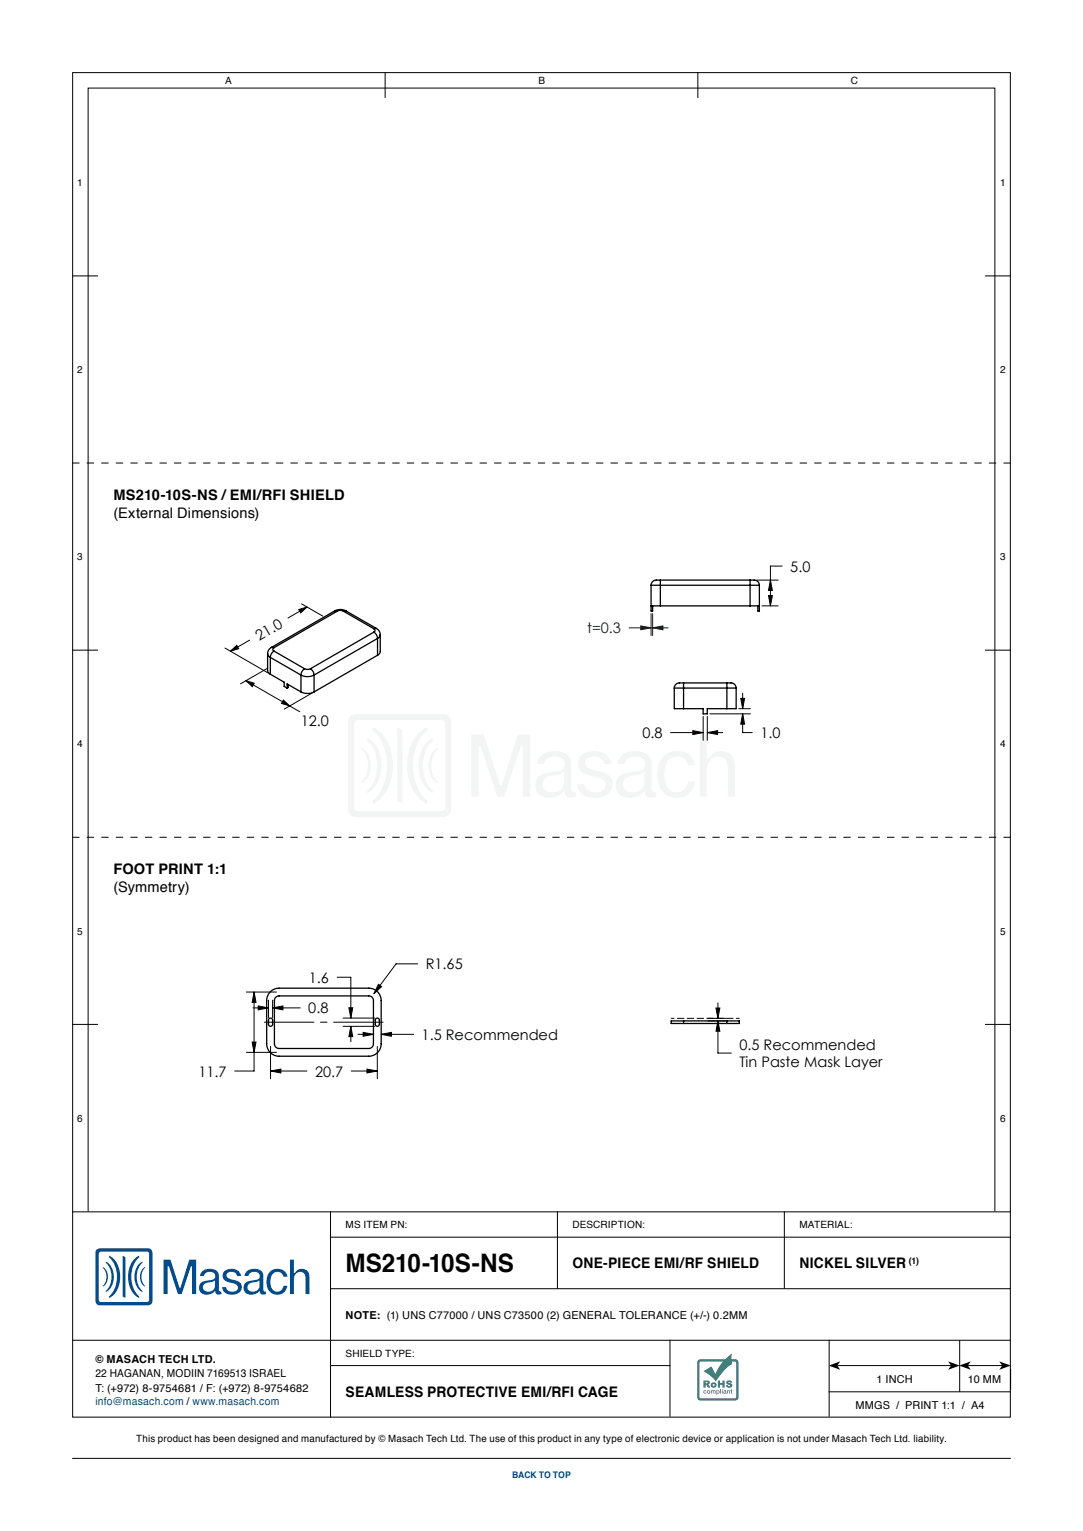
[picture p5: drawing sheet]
<svg xmlns="http://www.w3.org/2000/svg" width="210mm" height="297mm" viewBox="0 0 210 297" stroke-linecap="round" stroke-linejoin="round" font-family="sans-serif">
<path d="M14 89.8h182M14 162.4h182" fill="none" stroke="#000" stroke-width=".19" stroke-dasharray="1.4 1.4" stroke-linecap="butt"/>
<g fill="none" stroke="#000" stroke-width=".19">
<path d="M14.1 14.1h181.8v260.8h-181.8zM14 53.5h5M191 53.5h5M14 126.1h5M191 126.1h5M14 198.7h5M191 198.7h5M14 235.1h182M17.1 235v-217.9h175.8v217.9M108.1 235v15M152.1 235v15M14 260h182"/>
<path d="M64 250h132M64 240h132M129.9 259.9v14.9M160.8 259.9v14.9M186.1 260v10M64 264.9h66M160.7 270h35.3M162.4 264.9h22M187.7 264.9h6.6M14 282.9h182"/>
</g>
<path d="M160.7 264.9l2.2-.8-.5 .8 .5 .8zM186 264.9l2.2-.8-.5 .8 .5 .8zM183.9 264.1l2.2 .8-2.2 .8 .5-.8zM193.8 264.1l2.2 .8-2.2 .8 .5-.8z" fill="#000"/>
<g fill="#357d58">
<path d="M136.4 266l1.6-.9 .7 1.5a8.3 8.3 0 0 1 3.2-4 2.99 2.99 0 0 0 .1 2 9.5 9.5 0 0 0-3.2 3.4l-1.1-1.1z"/>
<path d="M139.2 267.8h.4v.5h.5v-.5h.4v1.4h-.4v-.6h-.5v.6h-.4z"/>
<path d="M141 267.9l.4-.1a.46 .46 0 0 1 .6 .4h-.4l-.2-.2-.2 .2a.55 .55 0 0 1 .7 .2 .55 .55 0 0 1-.1 .7 .67 .67 0 0 1-1-.4h.4a.21 .21 0 0 0 .2 .2 .21 .21 0 0 0 .2-.2 .7 .7 0 0 1-.7-.7z"/>
<path d="M136.4 267.8h.7a.39 .39 0 0 1 .5 .3 .39 .39 0 0 1-.3 .5l.4 .6h-.4l-.4-.6-.1 .6h-.4zM136.8 268.1v.3l.4-.1v-.2z"/>
<path d="M137.8 268.7a.55 .55 0 0 1 1.1 0 .55 .55 0 0 1-1.1 0zM138.2 268.7a.23 .23 0 0 0 .4 0 .23 .23 0 0 0-.4 0z"/>
<path d="M136.5 269.8a.31 .31 0 0 0 0 .5 .31 .31 0 0 0 .5-.2h-.2a.17 .17 0 0 1-.2 0 .17 .17 0 0 1 0-.2 .17 .17 0 0 1 .2 0h.2l-.2-.2zM137.1 270a.33 .33 0 0 0 .6 0 .33 .33 0 0 0-.6 0zM137.2 270a.2 .2 0 0 1 .4 0 .2 .2 0 0 1-.4 0zM137.9 269.7v.7h.1v-.5l.1-.1 .1 .6h.2l.1-.6 .1 .6h.1v-.5a.21 .21 0 0 0-.1-.2 .21 .21 0 0 0-.3 .1zM138.9 269.7v.9h.2v-.3a.3 .3 0 0 0 .4-.1 .3 .3 0 0 0 0-.4 .3 .3 0 0 0-.5 0zM139 270a.22 .22 0 0 1 .4 0 .22 .22 0 0 1-.4 0zM139.7 269.5v.9h.1v-.9zM140 269.5l.1 .1zM140 269.7v.7h.1v-.7zM140.3 269.8v.1l.3-.1 .1 .2a.24 .24 0 0 0-.4 0 .24 .24 0 0 0 .1 .3 .24 .24 0 0 0 .3 0l.2 .1-.1-.6zM140.4 270.1l.3-.1-.1 .3zM141 269.7v.7h.1v-.5l.2-.1 .1 .6h.1v-.5a.22 .22 0 0 0-.1-.2 .22 .22 0 0 0-.3 .1zM141.7 269.5l-.1 .3h.1l.1 .5 .2 .1-.1-.2 .1-.5z"/>
<path d="M135.3 264l-.1 7.1 .3 .5 7.1 .1 .5-.3 .1-7.1-.3-.5-7.1-.1zM135.7 264.2h7v7h-7z"/>
</g>
<g fill="#004b8c">
<path d="M21.1 243.6a4.7 4.7 0 0 1 2 5.7 3.8 3.8 0 0 1-2 2.5v-.3a5.4 5.4 0 0 0 0-7.6z"/>
<path d="M20.5 244.7a3.6 3.6 0 0 1 0 6v-.3a3.9 3.9 0 0 0 0-5.4z"/>
<path d="M19.9 245.8a2.32 2.32 0 0 1 0 3.8v-.2a2.51 2.51 0 0 0 0-3.5z"/>
<path d="M26 244.3l1-.7v.3a5.4 5.4 0 0 0 0 7.6v.3a4.7 4.7 0 0 1-2-5.7l.3-.7z"/>
<path d="M26.8 245.3l.8-.6v.3a3.9 3.9 0 0 0 0 5.4v.3a3.7 3.7 0 0 1-.8-5.4z"/>
<path d="M27.8 246l.3-.2v.1a2.51 2.51 0 0 0 0 3.5v.2a2.36 2.36 0 0 1-.3-3.6z"/>
<path d="M23.8 243.6l.5 .3v7.9l-.5-.3z"/>
<path d="M31.7 244.4h1.4l1.7 5.4h.2l1.7-5.4h1.3v6.6h-.8v-5.3h-.2l-1.8 5.3h-.7l-1.8-5.3h-.2v5.3h-.8z"/>
<path d="M56.2 244.4h.8v2.5h.2a1.49 1.49 0 0 1 1.7-.7 1.49 1.49 0 0 1 1.1 1.5v3.3h-.7v-3a1.12 1.12 0 0 0-1-1.3 1.12 1.12 0 0 0-1.3 1v3.3h-.8z"/>
<path d="M52.4 246.6a1.98 1.98 0 0 1 3.3 1.1h-.7a1.26 1.26 0 0 0-1.4-1 1.26 1.26 0 0 0-1.1 1.2 2.18 2.18 0 0 0 .8 2.6 1.22 1.22 0 0 0 1.7-1.1h.7a2.06 2.06 0 0 1-2.4 1.7 2.06 2.06 0 0 1-1.6-2.4 2.72 2.72 0 0 1 .7-2.1z"/>
<path d="M43.6 246.6a2.02 2.02 0 0 1 3.2 .9h-.8a1.09 1.09 0 0 0-1-.8 1.09 1.09 0 0 0-1.1 .7 1.57 1.57 0 0 0 1.6 .9 1.4 1.4 0 0 1 1.4 1.5 1.4 1.4 0 0 1-1.5 1.3 1.81 1.81 0 0 1-2.3-1.4h.7a1.26 1.26 0 0 0 1.1 .9 1.26 1.26 0 0 0 1.2-.7 1.09 1.09 0 0 0-1.2-1h-.1a1.42 1.42 0 0 1-1.4-.8 1.42 1.42 0 0 1 .2-1.5z"/>
<path d="M18.6 242.5l-.1 .5v9.4l.4 .7 .5 .1h9.3l.7-.3 .2-.5v-9.4l-.4-.7-.5-.1h-9.3zM19.3 242.9l.3-.1h8.9l.3 .1 .1 .3v8.9l-.1 .4-.3 .1h-8.9l-.3-.1-.2-.4v-8.9z"/>
<path d="M39.2 246.6a2.24 2.24 0 0 1 3.1 .3l.1 3.2 .1 .3 .4 .2 .1 .4-.4 .1a.67 .67 0 0 1-.9-.7 1.88 1.88 0 0 1-3 0 1.59 1.59 0 0 1 1.9-2l.1-.1a.84 .84 0 0 0 1-.8 .84 .84 0 0 0-1-.8 1.03 1.03 0 0 0-1.2 .8h-.7zM39.7 249.1a.87 .87 0 0 0-.3 1 .87 .87 0 0 0 1 .5 1.2 1.2 0 0 0 1.3-1.1v-1.1l-.4 .2z"/>
<path d="M47.9 246.6a2.24 2.24 0 0 1 3.1 .3l.1 3.2v.3l.4 .2 .1 .4-.4 .1a.67 .67 0 0 1-.9-.7 1.88 1.88 0 0 1-3 0 1.59 1.59 0 0 1 1.9-2l.1-.1a.84 .84 0 0 0 1.1-.8 .84 .84 0 0 0-1.1-.8 1.03 1.03 0 0 0-1.1 .8h-.8zM48.3 249.1a.87 .87 0 0 0-.2 1 .87 .87 0 0 0 .9 .5 1.2 1.2 0 0 0 1.3-1.1v-1.1l-.4 .2z"/>
</g>
<g fill="none" stroke="#000" stroke-width=".19">
<path d="M74.7 14v5M135.3 14v5M57.9 118.2l1.6-.4-1.2 1.1zM58.5 117.1l4.1 2.4M59.5 117.8l-3.7 2.1M146.7 112.5h4.2M147.7 117.5h3.2M149 115.5h.8l-.4 2zM149.4 112.5l.4 2h-.8zM151.7 109.8h-2.3v7.7M43.6 125.7l8.5 4.9M44.7 126.3l1.2-1.1 .4 .6z"/>
<path d="M47.7 132l10.4 6.1M47.7 132l1.6 .5-.4 .7zM48.4 124.2l-3.7 2.1M51.8 129.7l-5.2 3M55 135.8l1.2 1.1-1.6-.4zM60.5 134.4l-5.4 3.2M136.3 139v4.6M137.1 139v4.6M137.6 138.5h7.9M143.2 137.5h2.3M143.6 135.5h.8l-.4 2zM144 138.5v3.6h1.9"/>
<path d="M144 134.5v3M144 138.5l.4 2h-.8zM130 142.1h6.3M134.3 141.7l2 .4-2 .4zM137.1 142.1h3M137.1 142.1l2-.4v.8zM47.8 192.4h5.8M49.1 195.5h3M49.3 192.4v15.4h-3.8M49.3 192.4l.3 2h-.7zM50.1 195.1l2 .4-2 .4zM52.1 194v3.4"/>
<path d="M52.9 195.5l2-.4v.8zM52.9 194v3.4M52.9 195.5h5.3M65.4 189.6h2.6v7.9M66.5 199.1h6.2M66.5 197.5h6.2M67.7 195.5h.7l-.4 2zM68 199.1v3M68 199.1l.4 2h-.7zM73.4 190.9l.6 .5-1.5 1.4zM81 187h-4.2l-4.3 5.8M137.2 197.5h3.5"/>
<path d="M137.2 198h3.5M138.8 195.5h.8l-.4 2zM139.2 198l.4 2h-.8zM139.2 198v6.3h2.6M139.2 194.5v3M47.8 204.1h5.8M48.9 202.1h.7l-.3 2zM52.5 207.8l2-.4v.7zM52.5 207.8h7M52.5 203v6.3M68.1 207.8h5.1M69.4 200.6h3"/>
<path d="M70.4 200.3l2 .3-2 .4zM71.2 207.4l2 .4-2 .3zM73.2 203v6.3M73.9 200.6l2-.3v.7zM73.9 200.6h6.3M64.1 235v40M196 265.6v4"/>
</g>
<path d="M126.2 119v4.3M126.5 119v4.3M122 121.8h4.2M124.2 121.4l2 .4-2 .4zM126.5 121.8l2-.4v.8zM126.5 121.8h3" fill="none" stroke="#191924" stroke-width=".19"/>
<path d="M51.3 198.3h23" fill="none" stroke="#000" stroke-width=".19" stroke-dasharray="15.2 1.3 1.3 1.3" stroke-dashoffset="5.6"/>
<path d="M130.1 197.5h13.2" fill="none" stroke="#000" stroke-width=".19" stroke-dasharray="1.3 .6" stroke-dashoffset=".7"/>
<g fill="#000">
<path d="M57.9 118.2l1.6-.4-1.2 1.1zM44.7 126.3l1.2-1.1 .4 .6z"/>
<path d="M47.7 132l1.6 .5-.4 .7zM55 135.8l1.2 1.1-1.6-.4zM149 115.5h.8l-.4 2zM149.4 112.5l.4 2h-.8zM134.3 141.7l2 .4-2 .4zM137.1 142.1l2-.4v.8zM143.6 135.5h.8l-.4 2zM144 138.5l.4 2h-.8zM73.4 190.9l-.9 1.9 1.5-1.4zM49.3 192.4l.3 2h-.7zM48.9 202.1h.7l-.3 2zM68 199.1l.4 2h-.7zM67.7 195.5h.7l-.4 2z"/>
<path d="M138.8 195.5h.8l-.4 2zM139.2 198l.4 2h-.8z"/>
<path d="M70.4 200.3l2 .3-2 .4zM73.9 200.6l2-.3v.7zM50.1 195.1l2 .4-2 .4zM52.9 195.5l2-.4v.8zM52.5 207.8l2-.4v.7zM71.2 207.4l2 .4-2 .3z"/>
</g>
<path d="M124.2 121.4l2 .4-2 .4zM126.5 121.8l2-.4v.8z" fill="#191924"/>
<g fill="none" stroke="#000" stroke-width=".25">
<path d="M64.9 118.5a2.28 2.28 0 0 1 2.2 0M64.9 118.5h.5M64.9 118.5l-12.3 7.1M65.4 118.5l.6-.1 .6 .1M65.4 118.5l-12.3 7.1M66.6 118.5l5.9 3.5M67.1 118.5h-.5M67.1 118.5l5.9 3.4M126.2 113.5h1.8M126.2 117.5h1.8M126.2 113.5v5h.3v-1M128 112.5v1"/>
<path d="M128 112.5a1.53 1.53 0 0 0-1.7 .9l-.1 .1M128 113.5v4M128 113.5h17.4M128 117.5h17.4M128 112.5h17.4M145.4 113.5h1.8M145.4 117.5h1.8M145.4 112.5v1M145.4 112.5a1.53 1.53 0 0 1 1.8 .9v.1M145.4 113.5v4M147.2 113.5v5h-.3v-1M51.9 126.8l.1 .4 .4 .3"/>
<path d="M51.9 126.8v3.3l.1 .4 .4 .3M52.4 127.5l6 3.5M52.4 127.5v3.3M52.4 130.8l2.7 1.5v.9l.6 .3M52.6 125.6h.5M52.6 125.6a1.39 1.39 0 0 0-.7 1.2M53.1 126.3l-.4 .5-.3 .7M53.1 125.6a.34 .34 0 0 0-.2 .4 .34 .34 0 0 0 .2 .3M53.1 126.3l6 3.4M55.7 133.5v-.8l2.7 1.5M55.9 132.8v.6l-.2 .1M58.4 131l1.1 .3 1.4-.3"/>
<path d="M58.4 134.2l1.1 .3 1.4-.3M58.4 131v3.2M59.1 129.7l-.5 .5-.2 .8M59.1 129.7l.5 .2 .6-.2M60.2 129.7l.4 .5 .3 .8M60.9 131v3.2M72.5 122.6l.5 .5 .2 .8M72.5 122a.34 .34 0 0 1 .2 .3 .34 .34 0 0 1-.2 .3M72.5 122.6l-12.3 7.1M73 121.9a1.39 1.39 0 0 1 .7 1.2M73 121.9l-.5 .1M73.2 123.9l-12.3 7.1"/>
<path d="M73.2 123.9v3.2M73.2 127.1l-12.3 7.1M73.7 123.1l-.1 .4-.4 .4M73.7 123.1v3.3l-.1 .4-.4 .3M130.7 133.5h1.8M130.7 133.5v4h1.8M132.5 132.5a1.53 1.53 0 0 0-1.7 .8l-.1 .2M132.5 132.5v1M132.5 133.5v4M132.5 133.5h8.4M132.5 137.5h3.8v1h.8v-1h3.8M132.5 132.5h8.4"/>
<path d="M140.9 132.5v1M140.9 132.5a1.53 1.53 0 0 1 1.8 .8v.2M140.9 133.5h1.8M140.9 133.5v4M142.7 133.5v4h-1.8M52.2 197.6a.4 .4 0 0 1 .4-.1 .4 .4 0 0 1 .3 .4v.8a.4 .4 0 0 1-.4 .4 .4 .4 0 0 1-.4-.4zM52.3 192.5a2.4 2.4 0 0 1 1.8-.8h17.4a2.4 2.4 0 0 1 2.4 2.4v8.4a2.4 2.4 0 0 1-2.4 2.4h-17.4a2.4 2.4 0 0 1-2.4-2.4v-8.7l.2-.7zM53.5 193.4l.6-.2h17.4a.9 .9 0 0 1 .9 .9v8.4a.9 .9 0 0 1-.9 .9h-17.4a.9 .9 0 0 1-.9-.9v-8.4zM72.9 197.6a.4 .4 0 0 1 .4-.1 .4 .4 0 0 1 .3 .4v.8a.4 .4 0 0 1-.4 .4 .4 .4 0 0 1-.4-.4zM132.5 198h-2.4v.5h2.4M132.5 198v.5M132.5 198.5h8.4"/>
<path d="M132.5 198h8.4M140.9 198h2.4v.5h-2.4M140.9 198v.5"/>
</g>
<g fill="#f3f4f4">
<path d="M72.3 141.1a7.2 7.2 0 0 1 3.8 6.4 8.6 8.6 0 0 1-3.2 8.1l-.6 .3v-.6a9.7 9.7 0 0 0 2.1-10.4 7.2 7.2 0 0 0-2.1-3.2z"/>
<path d="M71.1 143.2a5.6 5.6 0 0 1 2.9 5.3 5.6 5.6 0 0 1-2.9 5.3v-.4a7 7 0 0 0 0-9.8z"/>
<path d="M70.1 145.1a4.2 4.2 0 0 1 1.1 5.8l-.7 .8-.4 .2v-.2a4.5 4.5 0 0 0 0-6.4z"/>
<path d="M81 142.4l1.2-1 .6-.3v.6a9.7 9.7 0 0 0-2.1 10.4 7.2 7.2 0 0 0 2.1 3.2v.6a7.2 7.2 0 0 1-3.8-6.4 9.6 9.6 0 0 1 2-7.1z"/>
<path d="M82.9 143.9l1.1-.7v.4a7 7 0 0 0 0 9.8v.4a5.6 5.6 0 0 1-2.8-5.3 6.5 6.5 0 0 1 1.7-4.6z"/>
<path d="M84.1 145.6l.8-.5v.2a4.5 4.5 0 0 0 0 6.4v.2a4.2 4.2 0 0 1-1.1-5.8z"/>
<path d="M77 141.1l1 .5v14.3l-1-.5z"/>
<path d="M91.4 142.5h2.4l3.2 9.8h.3l3.1-9.8h2.4v12h-1.4v-9.7h-.5l-3.2 9.7h-1.3l-3.1-9.7h-.5v9.7h-1.4z"/>
<path d="M135.7 142.5h1.3v4.6h.4a2.73 2.73 0 0 1 4.9 .1l.2 1.3v6h-1.4v-5.4a1.99 1.99 0 0 0-1.5-2.3 1.99 1.99 0 0 0-2.3 1.4l-.3 1.2v5.1h-1.3z"/>
<path d="M128.7 146.7a3.6 3.6 0 0 1 6.1 1.8h-1.4a2.22 2.22 0 0 0-2.1-1.8 2.22 2.22 0 0 0-2.2 1.7 4.8 4.8 0 0 0 .9 4.9 2.19 2.19 0 0 0 3.4-1.7h1.4a3.7 3.7 0 0 1-3.9 3.2 3.7 3.7 0 0 1-3.4-3.6 5.5 5.5 0 0 1 1.2-4.5z"/>
<path d="M112.5 146.7a4 4 0 0 1 5.4 0l.3 .6 .4 .9h-1.5a1.85 1.85 0 0 0-2.5-1.4 1.22 1.22 0 0 0-1.2 1.2 1.22 1.22 0 0 0 1.2 1.2l.6 .2a7.7 7.7 0 0 1 3.1 1.2 2.51 2.51 0 0 1-1.7 4 3.9 3.9 0 0 1-4.4-1.4l-.3-1.1h1.4a2.24 2.24 0 0 0 3.2 1.4 1.35 1.35 0 0 0 1-1.4 1.35 1.35 0 0 0-1.3-1.2l-1.1-.3a6.5 6.5 0 0 1-2.5-1.1 2.31 2.31 0 0 1-.1-2.8z"/>
<path d="M67.9 139l-.3 .4-.1 .7v17a1.52 1.52 0 0 0 1.6 1.4h17a1.52 1.52 0 0 0 1.4-1.6v-17a1.52 1.52 0 0 0-1.6-1.4h-16.8l-.8 .2zM68.8 140l.7-.3h16l.5 .1 .3 .7v16l-.1 .5-.7 .3h-16l-.5-.1-.3-.7v-16z"/>
<path d="M105.1 146.4a4.4 4.4 0 0 1 5.1 .2l.4 .6 .1 .9 .1 5.2a.66 .66 0 0 0 .8 .4l.1 .8-.2 .1a1.34 1.34 0 0 1-2.1-1.2 3.7 3.7 0 0 1-4.9 .7 2.46 2.46 0 0 1-.6-2.6 2.46 2.46 0 0 1 2.1-1.6l1.6-.2a2 2 0 0 0 1.8-1 1.56 1.56 0 0 0-1.9-1.9 1.84 1.84 0 0 0-2 1.4h-1.4a2.73 2.73 0 0 1 1-1.8zM105.7 151a1.57 1.57 0 0 0-.4 1.9 1.57 1.57 0 0 0 1.8 .8 2.12 2.12 0 0 0 2.3-2v-2a6.3 6.3 0 0 1-2.9 .9z"/>
<path d="M120.6 146.4a4.4 4.4 0 0 1 5.2 .2l.4 .6 .1 .9 .1 5.2a.66 .66 0 0 0 .8 .4l.1 .8-.2 .1a1.34 1.34 0 0 1-2.1-1.2 3.7 3.7 0 0 1-4.9 .7 2.46 2.46 0 0 1-.6-2.6 2.46 2.46 0 0 1 2.1-1.6l1.6-.2a2 2 0 0 0 1.8-1 1.56 1.56 0 0 0-1.9-1.9 1.84 1.84 0 0 0-2 1.4h-1.4a2.73 2.73 0 0 1 .9-1.8zM121.3 151a1.57 1.57 0 0 0-.4 1.9 1.57 1.57 0 0 0 1.8 .8 2.12 2.12 0 0 0 2.3-2v-2a6.3 6.3 0 0 1-2.9 .9z"/>
</g>
<text font-size="4.9" x="67" y="246.8">MS210-10S-NS</text>
<g font-size="2.8">
<text x="22" y="97">MS210-10S-NS /EMI/RFI SHIELD</text>
<text x="22" y="100.5">(External Dimensions(</text>
<text x="153.2" y="110.9">5.0</text>
<text x="50.3" y="124.3" transform="rotate(-30 50.3 124.3)">21.0</text>
<text x="58.3" y="140.8">12.0</text>
<text x="124.6" y="143.2">0.8</text>
<text x="147.4" y="143.2">1.0</text>
<text x="22" y="169.5">FOOT PRINT 1:1</text>
<text x="22" y="173">(Symmetry(</text>
<text x="59.9" y="190.6">1.6</text>
<text x="82.6" y="188">R1.65</text>
<text x="59.8" y="196.6">0.8</text>
<text x="81.8" y="201.7">1.5 Recommended</text>
<text x="143.4" y="203.7">0.5 Recommended</text>
<text x="38.5" y="208.8">11.7</text>
<text x="61.1" y="208.8">20.7</text>
<text x="143.4" y="207">Tin Paste Mask Layer</text>
<text x="111" y="246">ONE-PIECE EMI/RF SHIELD</text>
<text x="155" y="246">NICKEL SILVER</text>
<text x="67" y="271.1">SEAMLESS PROTECTIVE EMI/RFI CAGE</text>
</g>
<text font-size="2.8" fill="#191924" x="113.8" y="122.9">t=0.3</text>
<g font-size="2.1">
<text x="67" y="255.8">NOTE: (1) UNS C77000 / UNS C73500 (2) GENERAL TOLERANCE (+/-) 0.2MM</text>
<text x="18.5" y="264.4">© MASACH TECH LTD.</text>
<text x="18.5" y="267.2">22 HAGANAN, MODIIN 7169513 ISRAEL</text>
<text x="169.9" y="268.4">1 INCH</text>
<text x="187.7" y="268.4">10 MM</text>
<text x="18.5" y="270">T: (+972) 8-9754681 / F: )+972( 8-9754682</text>
<text x="165.9" y="273.3">MMGS / PRINT 1:1 / A4</text>
</g>
<text font-size="2.1" fill="#004b8c" x="18.5" y="272.5">info@masach.com / www.masach.com</text>
<g font-size="1.9">
<text x="43.7" y="16.3">A</text>
<text x="104.4" y="16.3">B</text>
<text x="165" y="16.3">C</text>
<text x="15" y="36.1">1</text>
<text x="194" y="36.1">1</text>
<text x="15" y="72.4">2</text>
<text x="194" y="72.4">2</text>
<text x="15" y="108.7">3</text>
<text x="194" y="108.7">3</text>
<text x="15" y="145">4</text>
<text x="194" y="145">4</text>
<text x="15" y="181.3">5</text>
<text x="194" y="181.3">5</text>
<text x="15" y="217.8">6</text>
<text x="194" y="217.8">6</text>
<text x="67" y="238.3">MS ITEM PN:</text>
<text x="111" y="238.3">DESCRIPTION:</text>
<text x="155" y="238.3">MATERIAL:</text>
<text x="67" y="263.2">SHIELD TYPE:</text>
<text x="26.4" y="279.7">This product has been designed and manufactured by © Masach Tech Ltd. The use of this product in any type of electronic device or application is not under Masach Tech Ltd. liability.</text>
</g>
<text font-size="1.8" x="176.2" y="245.3">)1(</text>
<text font-size="1.8" fill="#004b8c" x="99.3" y="286.7">BACK TO TOP</text>
</svg>
